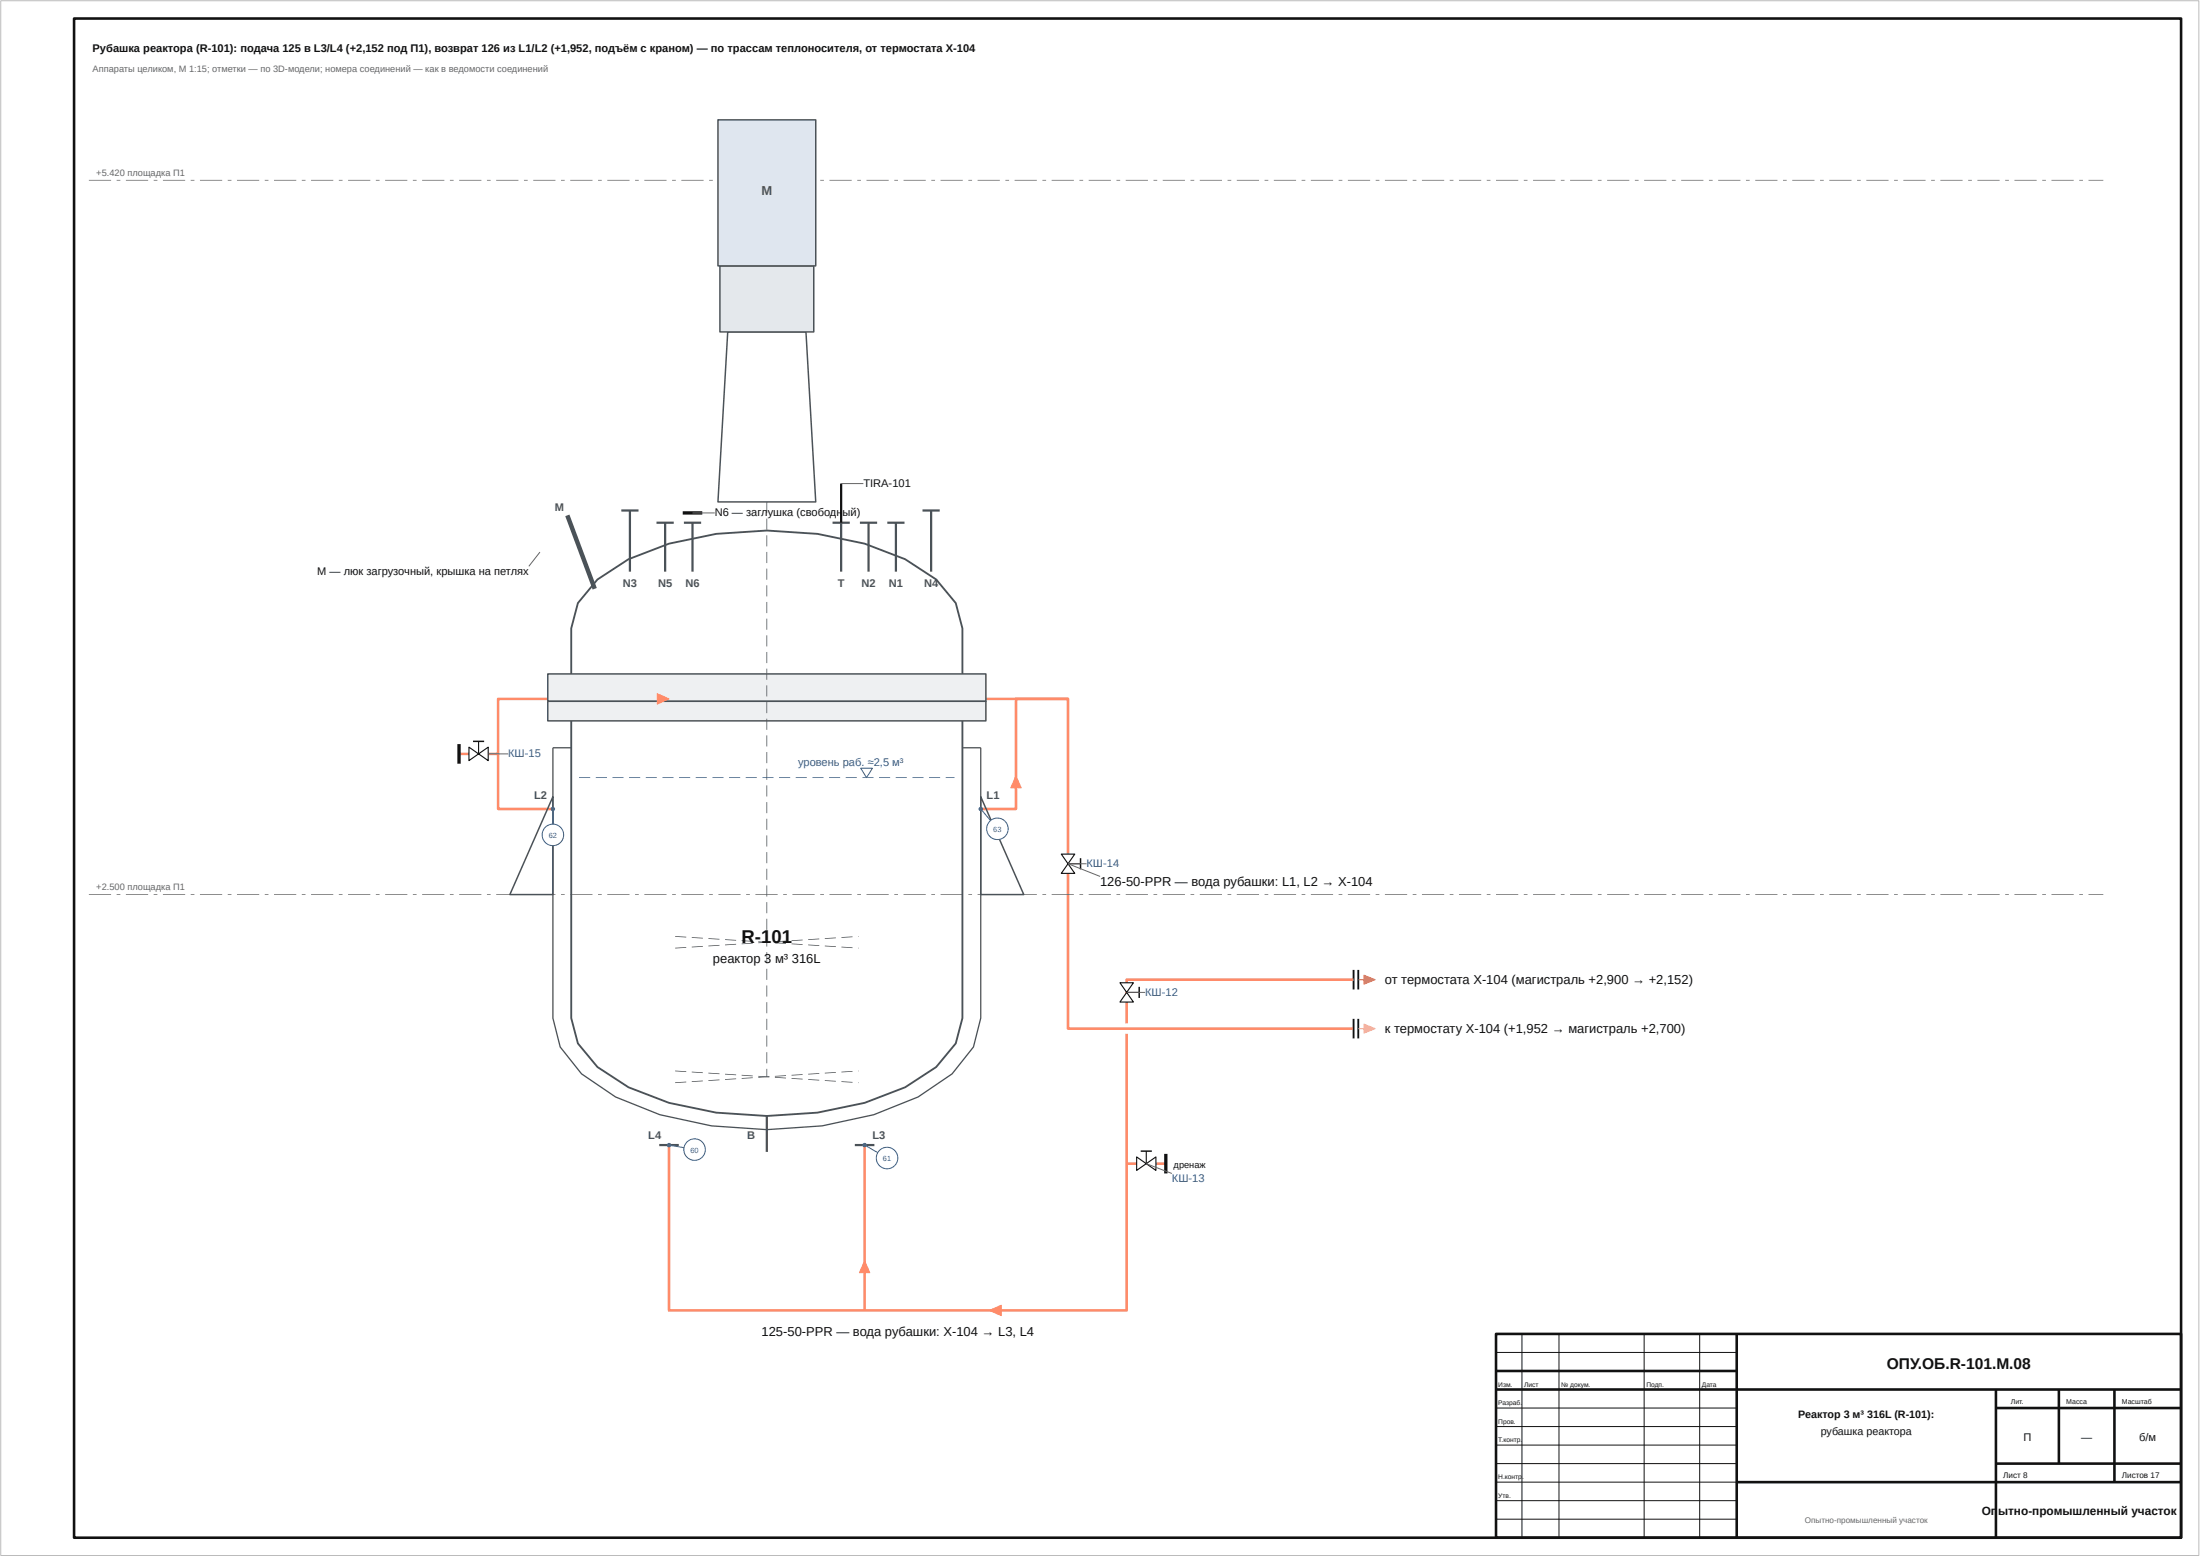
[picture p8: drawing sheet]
<svg xmlns="http://www.w3.org/2000/svg" width="594mm" height="420mm" viewBox="0 0 594 420" stroke-linecap="round" stroke-linejoin="round" font-family="sans-serif">
<path d="M20 5h569v410h-569zM404 360h185v55h-185zM469 360v55M404 370h65M404 375h185M539 375v40M539 380h50M556 375v20M571 375v25M469 400h120M539 395h50" fill="none" stroke="#111" stroke-width=".7" stroke-linecap="butt"/>
<path d="M288.4 188.6h-14v29.7h-9.6M124 203.5h2.6M131.8 203.5h2.7M149.3 218.3h-14.8v-29.7h153.9v41.9M288.4 235.7v41.9h77.1M233.5 309v44.7M304.3 314h2.6M312.1 314h2.7" fill="none" stroke="#ff8b69" stroke-width=".7" stroke-linecap="butt"/>
<path d="M.2 .2h593.6v419.6h-593.6z" fill="none" stroke="#bbb" stroke-width=".27"/>
<path d="M411 360v55M421 360v55M444 360v55M459 360v55M404 365h65M404 380h65M404 385h65M404 390h65M404 395h65M404 400h65M404 405h65M404 410h65" fill="none" stroke="#111" stroke-width=".27"/>
<g fill="#666">
<path d="M24 241.3h6v.2h-6zM31.5 241.3h1v.2h-1zM34 241.3h6v.2h-6zM41.5 241.3h1v.2h-1zM44 241.3h6v.2h-6zM51.5 241.3h1v.2h-1zM54 241.3h6v.2h-6zM61.5 241.3h1v.2h-1zM64 241.3h6v.2h-6zM71.5 241.3h1v.2h-1zM74 241.3h6v.2h-6zM81.5 241.3h1v.2h-1zM84 241.3h6v.2h-6zM91.5 241.3h1v.2h-1zM94 241.3h6v.2h-6zM101.5 241.3h1v.2h-1zM104 241.3h6v.2h-6zM111.5 241.3h1v.2h-1zM114 241.3h6v.2h-6zM121.5 241.3h1v.2h-1zM124 241.3h6v.2h-6zM131.5 241.3h1v.2h-1zM134 241.3h6v.2h-6zM141.5 241.3h1v.2h-1zM144 241.3h6v.2h-6zM151.5 241.3h1v.2h-1zM154 241.3h6v.2h-6zM161.5 241.3h1v.2h-1zM164 241.3h6v.2h-6zM171.5 241.3h1v.2h-1zM174 241.3h6v.2h-6zM181.5 241.3h1v.2h-1zM184 241.3h6v.2h-6zM191.5 241.3h1v.2h-1zM194 241.3h6v.2h-6zM201.5 241.3h1v.2h-1zM204 241.3h6v.2h-6zM211.5 241.3h1v.2h-1zM214 241.3h6v.2h-6zM221.5 241.3h1v.2h-1zM224 241.3h6v.2h-6zM231.5 241.3h1v.2h-1zM234 241.3h6v.2h-6zM241.5 241.3h1v.2h-1zM244 241.3h6v.2h-6zM251.5 241.3h1v.2h-1zM254 241.3h6v.2h-6zM261.5 241.3h1v.2h-1zM264 241.3h6v.2h-6zM271.5 241.3h1v.2h-1zM274 241.3h6v.2h-6zM281.5 241.3h1v.2h-1zM284 241.3h6v.2h-6zM291.5 241.3h1v.2h-1zM294 241.3h6v.2h-6zM301.5 241.3h1v.2h-1zM304 241.3h6v.2h-6zM311.5 241.3h1v.2h-1zM314 241.3h6v.2h-6zM321.5 241.3h1v.2h-1zM324 241.3h6v.2h-6zM331.5 241.3h1v.2h-1zM334 241.3h6v.2h-6zM341.5 241.3h1v.2h-1zM344 241.3h6v.2h-6zM351.5 241.3h1v.2h-1zM354 241.3h6v.2h-6zM361.5 241.3h1v.2h-1zM364 241.3h6v.2h-6zM371.5 241.3h1v.2h-1zM374 241.3h6v.2h-6zM381.5 241.3h1v.2h-1zM384 241.3h6v.2h-6zM391.5 241.3h1v.2h-1zM394 241.3h6v.2h-6zM401.5 241.3h1v.2h-1zM404 241.3h6v.2h-6zM411.5 241.3h1v.2h-1zM414 241.3h6v.2h-6zM421.5 241.3h1v.2h-1zM424 241.3h6v.2h-6zM431.5 241.3h1v.2h-1zM434 241.3h6v.2h-6zM441.5 241.3h1v.2h-1zM444 241.3h6v.2h-6zM451.5 241.3h1v.2h-1zM454 241.3h6v.2h-6zM461.5 241.3h1v.2h-1zM464 241.3h6v.2h-6zM471.5 241.3h1v.2h-1zM474 241.3h6v.2h-6zM481.5 241.3h1v.2h-1zM484 241.3h6v.2h-6zM491.5 241.3h1v.2h-1zM494 241.3h6v.2h-6zM501.5 241.3h1v.2h-1zM504 241.3h6v.2h-6zM511.5 241.3h1v.2h-1zM514 241.3h6v.2h-6zM521.5 241.3h1v.2h-1zM524 241.3h6v.2h-6zM531.5 241.3h1v.2h-1zM534 241.3h6v.2h-6zM541.5 241.3h1v.2h-1zM544 241.3h6v.2h-6zM551.5 241.3h1v.2h-1zM554 241.3h6v.2h-6zM561.5 241.3h1v.2h-1zM564 241.3h4v.2h-4z"/>
<path d="M24 48.5h6v.2h-6zM31.5 48.5h1v.2h-1zM34 48.5h6v.2h-6zM41.5 48.5h1v.2h-1zM44 48.5h6v.2h-6zM51.5 48.5h1v.2h-1zM54 48.5h6v.2h-6zM61.5 48.5h1v.2h-1zM64 48.5h6v.2h-6zM71.5 48.5h1v.2h-1zM74 48.5h6v.2h-6zM81.5 48.5h1v.2h-1zM84 48.5h6v.2h-6zM91.5 48.5h1v.2h-1zM94 48.5h6v.2h-6zM101.5 48.5h1v.2h-1zM104 48.5h6v.2h-6zM111.5 48.5h1v.2h-1zM114 48.5h6v.2h-6zM121.5 48.5h1v.2h-1zM124 48.5h6v.2h-6zM131.5 48.5h1v.2h-1zM134 48.5h6v.2h-6zM141.5 48.5h1v.2h-1zM144 48.5h6v.2h-6zM151.5 48.5h1v.2h-1zM154 48.5h6v.2h-6zM161.5 48.5h1v.2h-1zM164 48.5h6v.2h-6zM171.5 48.5h1v.2h-1zM174 48.5h6v.2h-6zM181.5 48.5h1v.2h-1zM184 48.5h6v.2h-6zM191.5 48.5h1v.2h-1zM194 48.5h6v.2h-6zM201.5 48.5h1v.2h-1zM204 48.5h6v.2h-6zM211.5 48.5h1v.2h-1zM214 48.5h6v.2h-6zM221.5 48.5h1v.2h-1zM224 48.5h6v.2h-6zM231.5 48.5h1v.2h-1zM234 48.5h6v.2h-6zM241.5 48.5h1v.2h-1zM244 48.5h6v.2h-6zM251.5 48.5h1v.2h-1zM254 48.5h6v.2h-6zM261.5 48.5h1v.2h-1zM264 48.5h6v.2h-6zM271.5 48.5h1v.2h-1zM274 48.5h6v.2h-6zM281.5 48.5h1v.2h-1zM284 48.5h6v.2h-6zM291.5 48.5h1v.2h-1zM294 48.5h6v.2h-6zM301.5 48.5h1v.2h-1zM304 48.5h6v.2h-6zM311.5 48.5h1v.2h-1zM314 48.5h6v.2h-6zM321.5 48.5h1v.2h-1zM324 48.5h6v.2h-6zM331.5 48.5h1v.2h-1zM334 48.5h6v.2h-6zM341.5 48.5h1v.2h-1zM344 48.5h6v.2h-6zM351.5 48.5h1v.2h-1zM354 48.5h6v.2h-6zM361.5 48.5h1v.2h-1zM364 48.5h6v.2h-6zM371.5 48.5h1v.2h-1zM374 48.5h6v.2h-6zM381.5 48.5h1v.2h-1zM384 48.5h6v.2h-6zM391.5 48.5h1v.2h-1zM394 48.5h6v.2h-6zM401.5 48.5h1v.2h-1zM404 48.5h6v.2h-6zM411.5 48.5h1v.2h-1zM414 48.5h6v.2h-6zM421.5 48.5h1v.2h-1zM424 48.5h6v.2h-6zM431.5 48.5h1v.2h-1zM434 48.5h6v.2h-6zM441.5 48.5h1v.2h-1zM444 48.5h6v.2h-6zM451.5 48.5h1v.2h-1zM454 48.5h6v.2h-6zM461.5 48.5h1v.2h-1zM464 48.5h6v.2h-6zM471.5 48.5h1v.2h-1zM474 48.5h6v.2h-6zM481.5 48.5h1v.2h-1zM484 48.5h6v.2h-6zM491.5 48.5h1v.2h-1zM494 48.5h6v.2h-6zM501.5 48.5h1v.2h-1zM504 48.5h6v.2h-6zM511.5 48.5h1v.2h-1zM514 48.5h6v.2h-6zM521.5 48.5h1v.2h-1zM524 48.5h6v.2h-6zM531.5 48.5h1v.2h-1zM534 48.5h6v.2h-6zM541.5 48.5h1v.2h-1zM544 48.5h6v.2h-6zM551.5 48.5h1v.2h-1zM554 48.5h6v.2h-6zM561.5 48.5h1v.2h-1zM564 48.5h4v.2h-4z"/>
</g>
<path d="M154.3 189.3v85.5l1.8 6.8 5.2 6.4 8.4 5.4 11 4.2 12.7 2.7 13.7 .9 13.6-.9 12.8-2.7 10.9-4.2 8.4-5.4 5.3-6.4 1.8-6.8v-85.5" fill="none" stroke="#4a5258" stroke-width=".5"/>
<path d="M154.3 201.8h-5v73l2 7.8 5.7 7.2 9.2 6.2 12 4.8 13.9 3 15 1.1 14.9-1.1 14-3 11.9-4.8 9.2-6.2 5.8-7.2 1.9-7.8v-73h-4.9" fill="none" stroke="#4a5258" stroke-width=".35"/>
<path d="M147.9 181.9h118.3v7.4h-118.3z" fill="#eef0f2"/>
<path d="M147.9 181.9h118.3v7.4h-118.3z" fill="none" stroke="#4a5258" stroke-width=".4"/>
<path d="M147.9 189.3h118.3v5.2h-118.3z" fill="#eef0f2"/>
<path d="M196.5 89.6h21.1l2.7 45.9h-26.4zM147.9 189.3h118.3v5.2h-118.3zM149.3 215v26.4h-11.6zM264.8 215l11.7 26.4h-11.7z" fill="none" stroke="#4a5258" stroke-width=".4"/>
<path d="M154.3 181.9v-12.3l1.8-6.8 5.2-6.4 8.4-5.5 11-4.2 12.7-2.6 13.7-.9 13.6 .9 12.8 2.6 10.9 4.2 8.4 5.5 5.3 6.4 1.8 6.8v12.3" fill="none" stroke="#4a5258" stroke-width=".5"/>
<path d="M194.4 71.7h25.4v17.9h-25.4z" fill="#e4e8ec"/>
<path d="M194.4 71.7h25.4v17.9h-25.4z" fill="none" stroke="#4a5258" stroke-width=".4"/>
<path d="M193.9 32.3h26.4v39.4h-26.4z" fill="#dfe6ef"/>
<path d="M193.9 32.3h26.4v39.4h-26.4z" fill="none" stroke="#4a5258" stroke-width=".4"/>
<g fill="#4a5258">
<path d="M207 135.5h.2v3h-.2zM207 140h.2v3h-.2zM207 144.5h.2v3h-.2zM207 149h.2v3h-.2zM207 153.5h.2v3h-.2zM207 158h.2v3h-.2zM207 162.5h.2v3h-.2zM207 167h.2v3h-.2zM207 171.5h.2v3h-.2zM207 176h.2v3h-.2zM207 180.5h.2v3h-.2zM207 185h.2v3h-.2zM207 189.5h.2v3h-.2zM207 194h.2v3h-.2zM207 198.5h.2v3h-.2zM207 203h.2v3h-.2zM207 207.5h.2v3h-.2zM207 212h.2v3h-.2zM207 216.5h.2v3h-.2zM207 221h.2v3h-.2zM207 225.5h.2v3h-.2zM207 230h.2v3h-.2zM207 234.5h.2v3h-.2zM207 239h.2v3h-.2zM207 243.5h.2v3h-.2zM207 248h.2v3h-.2zM207 252.5h.2v3h-.2zM207 257h.2v3h-.2zM207 261.5h.2v3h-.2zM207 266h.2v3h-.2zM207 270.5h.2v3h-.2zM207 275h.2v3h-.2zM207 279.5h.2v3h-.2zM207 284h.2v3h-.2zM207 288.5h.2v2.1h-.2z"/>
<path d="M182.3 288.9l3 .2v.2l-3-.2zM186.8 289.2l3 .2v.2l-3-.2zM191.3 289.5l3 .2v.2l-3-.2zM195.8 289.8l3 .2v.2l-3-.2zM200.3 290.1l3 .2v.2l-3-.2zM204.8 290.4l3 .2v.2l-3-.2zM209.3 290.7l3 .1v.2l-3-.1zM213.8 290.9l3 .2-.1 .2-3-.2zM218.3 291.2l2.9 .2v.2l-3-.2zM222.7 291.5l3 .2v.2l-3-.2zM227.2 291.8l3 .2v.2l-3-.2zM231.7 292.1l.1 .2z"/>
<path d="M182.3 292.1l3-.2v.2l-3 .2zM186.8 291.8l3-.2v.2l-3 .2zM191.3 291.5l3-.2v.2l-3 .2zM195.8 291.2l3-.2v.2l-3 .2zM200.3 290.9l3-.1v.2l-3 .1zM204.8 290.7l3-.2v.2l-3 .2zM209.3 290.4l3-.2v.2l-3 .2zM213.7 290.1l3-.2 .1 .2-3 .2zM218.2 289.8l3-.2v.2l-2.9 .2zM222.7 289.5l3-.2v.2l-3 .2zM227.2 289.2l3-.2v.2l-3 .2zM231.7 288.9l.1 .2z"/>
<path d="M182.3 252.6l3 .2v.2l-3-.2zM186.8 252.9l3 .2v.2l-3-.2zM191.3 253.2l3 .2v.2l-3-.2zM195.8 253.5l3 .2v.2l-3-.2zM200.3 253.8l3 .2v.2l-3-.2zM204.8 254.1l3 .1v.2l-3-.1zM209.3 254.3l3 .2v.2l-3-.2zM213.8 254.6l3 .2-.1 .2-3-.2zM218.3 254.9l2.9 .2v.2l-3-.2zM222.7 255.2l3 .2v.2l-3-.2zM227.2 255.5l3 .2v.2l-3-.2zM231.7 255.8l.1 .2z"/>
<path d="M182.3 255.8l3-.2v.2l-3 .2zM186.8 255.5l3-.2v.2l-3 .2zM191.3 255.2l3-.2v.2l-3 .2zM195.8 254.9l3-.2v.2l-3 .2zM200.3 254.6l3-.2v.2l-3 .2zM204.8 254.3l3-.1v.2l-3 .1zM209.3 254.1l3-.2v.2l-3 .2zM213.7 253.8l3-.2 .1 .2-3 .2zM218.2 253.5l3-.2v.2l-2.9 .2zM222.7 253.2l3-.2v.2l-3 .2zM227.2 252.9l3-.2v.2l-3 .2zM231.7 252.6l.1 .2z"/>
</g>
<path d="M156.4 209.8h3v.2h-3zM160.9 209.8h3v.2h-3zM165.4 209.8h3v.2h-3zM169.9 209.8h3v.2h-3zM174.4 209.8h3v.2h-3zM178.9 209.8h3v.2h-3zM183.4 209.8h3v.2h-3zM187.9 209.8h3v.2h-3zM192.4 209.8h3v.2h-3zM196.9 209.8h3v.2h-3zM201.4 209.8h3v.2h-3zM205.9 209.8h3v.2h-3zM210.4 209.8h3v.2h-3zM214.9 209.8h3v.2h-3zM219.4 209.8h3v.2h-3zM223.9 209.8h3v.2h-3zM228.4 209.8h3v.2h-3zM232.9 209.8h3v.2h-3zM237.4 209.8h3v.2h-3zM241.9 209.8h3v.2h-3zM246.4 209.8h3v.2h-3zM250.9 209.8h3v.2h-3zM255.4 209.8h2.4v.2h-2.4z" fill="#1f5fa8"/>
<path d="M232.4 207.3h3.2l-1.6 2.6z" fill="none" stroke="#1f5fa8" stroke-width=".27"/>
<path d="M153.2 139.1l7.4 19.8" fill="none" stroke="#4a5258" stroke-width="1.2" stroke-linecap="butt"/>
<g fill="none" stroke="#4a5258" stroke-width=".6">
<path d="M167.8 137.8h4.6M170.1 137.8v16.5M249.1 137.8h4.7M251.4 137.8v16.5M177.3 141.1h4.6M179.6 141.1v13.2M184.7 141.1h4.6M187 141.1v13.2M224.8 141.1h4.7M227.1 141.1v13.2M232.2 141.1h4.7M234.5 141.1v13.2"/>
<path d="M239.6 141.1h4.7M241.9 141.1v13.2M207.1 301.2v9.7"/>
</g>
<path d="M184.4 138.4h5.2M124 200.8v5.3" fill="none" stroke="#111" stroke-width=".9" stroke-linecap="butt"/>
<path d="M227.1 130.5v10.6" fill="none" stroke="#111" stroke-width=".6"/>
<path d="M365.5 275v5.2M366.8 275v5.2" fill="none" stroke="#111" stroke-width=".5"/>
<path d="M368.3 276.4l3 1.2-3 1.2z" fill="#e89d8f"/>
<path d="M368.3 276.4l3 1.2-3 1.2z" fill="none" stroke="#e89d8f" stroke-width=".27"/>
<path d="M366.8 277.6h1.9" fill="none" stroke="#e89d8f" stroke-width=".3"/>
<path d="M314.8 311.4v5.3" fill="none" stroke="#111" stroke-width=".9" stroke-linecap="butt"/>
<path d="M365.5 261.8v5.2M366.8 261.8v5.2" fill="none" stroke="#111" stroke-width=".5"/>
<path d="M368.3 263.2l3 1.2-3 1.2z" fill="#cc4d40"/>
<path d="M368.3 263.2l3 1.2-3 1.2z" fill="none" stroke="#cc4d40" stroke-width=".27"/>
<path d="M366.8 264.4h1.9" fill="none" stroke="#cc4d40" stroke-width=".3"/>
<path d="M178 309h5.3M230.8 309h5.3" fill="none" stroke="#4a5258" stroke-width=".6"/>
<path d="M304.3 279v74.7h-123.6v-44.7M365.5 264.4h-61.2v11.8" fill="none" stroke="#ff8b69" stroke-width=".7" stroke-linecap="butt"/>
<path d="M274.4 209.4l1.4 3.2h-2.8z" fill="#ff8b69"/>
<path d="M274.4 209.4l1.4 3.2h-2.8z" fill="none" stroke="#ff8b69" stroke-width=".27"/>
<path d="M177.5 187.2l3.2 1.4-3.2 1.4z" fill="#ff8b69"/>
<path d="M177.5 187.2l3.2 1.4-3.2 1.4z" fill="none" stroke="#ff8b69" stroke-width=".27"/>
<path d="M267.2 353.7l3.2-1.4v2.8z" fill="#ff8b69"/>
<path d="M267.2 353.7l3.2-1.4v2.8z" fill="none" stroke="#ff8b69" stroke-width=".27"/>
<path d="M233.5 340.3l1.4 3.2h-2.8z" fill="#ff8b69"/>
<path d="M233.5 340.3l1.4 3.2h-2.8z" fill="none" stroke="#ff8b69" stroke-width=".27"/>
<path d="M286.6 230.5l3.6 5.2h-3.6l3.6-5.2z" fill="#fff"/>
<path d="M286.6 230.5l3.6 5.2h-3.6l3.6-5.2zM288.4 233.1h3.4" fill="none" stroke="#111" stroke-width=".3"/>
<path d="M291.8 231.6v3" fill="none" stroke="#111" stroke-width=".4"/>
<path d="M126.6 201.6l5.2 3.7v-3.7l-5.2 3.7z" fill="#fff"/>
<path d="M126.6 201.6l5.2 3.7v-3.7l-5.2 3.7zM129.2 200.1v3.4" fill="none" stroke="#111" stroke-width=".3"/>
<path d="M127.7 200.1h3" fill="none" stroke="#111" stroke-width=".4"/>
<path d="M302.4 265.2l3.7 5.2h-3.7l3.7-5.2z" fill="#fff"/>
<path d="M302.4 265.2l3.7 5.2h-3.7l3.7-5.2zM304.3 267.8h3.3" fill="none" stroke="#111" stroke-width=".3"/>
<path d="M307.6 266.3v3" fill="none" stroke="#111" stroke-width=".4"/>
<path d="M306.9 312.2l5.2 3.7v-3.7l-5.2 3.7z" fill="#fff"/>
<path d="M306.9 312.2l5.2 3.7v-3.7l-5.2 3.7zM309.5 310.7v3.3" fill="none" stroke="#111" stroke-width=".3"/>
<path d="M308 310.7h3" fill="none" stroke="#111" stroke-width=".4"/>
<path d="M187 138.4h6M227.1 130.5h6M145.8 149l-3 3.8M131.8 203.5h5.4M293.4 233.1h-5l8.7 3.4M304.3 267.8h5M309.5 314l7 2.7" fill="none" stroke="#666" stroke-width=".27"/>
<path d="M264.8 218.3l2.7 3.2" fill="none" stroke="#1f5fa8" stroke-width=".27"/>
<circle cx="264.8" cy="218.3" r=".45" fill="#1f5fa8"/>
<circle cx="264.8" cy="218.3" r=".45" fill="none" stroke="#1f5fa8" stroke-width=".27"/>
<circle cx="269.3" cy="223.7" r="2.9" fill="#fff"/>
<g fill="none" stroke="#1f5fa8" stroke-width=".27">
<path d="M149.3 218.3v4.1"/>
<circle cx="269.3" cy="223.7" r="2.9"/>
</g>
<circle cx="149.3" cy="218.3" r=".45" fill="#1f5fa8"/>
<circle cx="149.3" cy="218.3" r=".45" fill="none" stroke="#1f5fa8" stroke-width=".27"/>
<circle cx="149.3" cy="225.3" r="2.9" fill="#fff"/>
<g fill="none" stroke="#1f5fa8" stroke-width=".27">
<path d="M233.5 309l3.5 2.1"/>
<circle cx="149.3" cy="225.3" r="2.9"/>
</g>
<circle cx="233.5" cy="309" r=".45" fill="#1f5fa8"/>
<circle cx="233.5" cy="309" r=".45" fill="none" stroke="#1f5fa8" stroke-width=".27"/>
<circle cx="239.5" cy="312.5" r="2.9" fill="#fff"/>
<g fill="none" stroke="#1f5fa8" stroke-width=".27">
<path d="M180.7 309l4 .7"/>
<circle cx="239.5" cy="312.5" r="2.9"/>
</g>
<circle cx="180.7" cy="309" r=".45" fill="#1f5fa8"/>
<circle cx="180.7" cy="309" r=".45" fill="none" stroke="#1f5fa8" stroke-width=".27"/>
<circle cx="187.6" cy="310.2" r="2.9" fill="#fff"/>
<circle cx="187.6" cy="310.2" r="2.9" fill="none" stroke="#1f5fa8" stroke-width=".27"/>
<g font-size="5" fill="#111">
<text x="200.3" y="254.6">R-1</text>
<text x="208.3" y="254.6">01</text>
</g>
<text font-size="4.2" fill="#111" x="509.5" y="369.5">ОПУ.ОБ.R-101.М.08</text>
<text font-size="3.5" fill="#4a5258" x="205.6" y="52.5">M</text>
<g font-size="3.5" fill="#111">
<text x="297.1" y="239.2">126-50-PPR — вода рубашки: L1, L2 → X-104</text>
<text x="192.5" y="259.9">реактор 3 м³</text>
<text x="213.8" y="259.9">316L</text>
<text x="374" y="265.7">от термостата X-104 (магистраль +2,900 → +2,152)</text>
<text x="374" y="278.9">к термостату X-104 (+1,952 → магистраль +2,700)</text>
<text x="205.7" y="360.5">125-50-PPR — вода рубашки: X-104 → L3, L4</text>
</g>
<g font-size="3.2" fill="#111">
<text x="535.2" y="409">Оп</text>
<text x="539.6" y="409">ытно-промышленный участок</text>
</g>
<g font-size="3" fill="#111">
<text x="25" y="14">Рубашка реактора (R-101): подача 125 в L3/L4 (+2,152 под П1), возврат 126 из L1/L2 (+1,952, подъём с краном) — по трассам теплоносителя, от термостата X-104</text>
<text x="233.1" y="131.4">TIRA-101</text>
<text x="193" y="139.3">N6 — заглушка (свободн</text>
<text x="227.5" y="139.3">ый)</text>
<text x="85.7" y="155.1">M — люк загрузочный, крышка на петлях</text>
<text x="546.4" y="389">П</text>
<text x="562" y="389">—</text>
<text x="577.7" y="389">б/м</text>
</g>
<g font-size="3" fill="#4a5258">
<text x="149.9" y="138">M</text>
<text x="168.2" y="158.5">N3</text>
<text x="177.7" y="158.5">N5</text>
<text x="185.1" y="158.5">N6</text>
<text x="226.2" y="158.5">T</text>
<text x="232.6" y="158.5">N2</text>
<text x="240" y="158.5">N1</text>
<text x="249.5" y="158.5">N4</text>
<text x="144.2" y="215.7">L2</text>
<text x="266.4" y="215.7">L1</text>
<text x="175.1" y="307.4">L4</text>
<text x="201.7" y="307.4">B</text>
<text x="235.6" y="307.4">L3</text>
</g>
<g font-size="3" fill="#1f5fa8">
<text x="137.2" y="204.4">КШ-15</text>
<text x="215.5" y="206.7">уровень раб. ≈2,5 м³</text>
<text x="293.4" y="234">КШ-14</text>
<text x="309.3" y="268.7">КШ-12</text>
<text x="316.5" y="318.9">КШ-13</text>
</g>
<g font-size="2.9" fill="#111">
<text x="485.6" y="382.7">Реактор 3 м³</text>
<text x="504.2" y="382.7">316L (R-101):</text>
<text x="491.7" y="387.3">рубашка реактора</text>
</g>
<g font-size="2.5" fill="#666">
<text x="25" y="19.5">Аппараты целиком, М 1:15; отметки — по 3D-модели; номера соединений — как в ведомости соединений</text>
<text x="26" y="47.4">+5.420 площадка П1</text>
<text x="26" y="240.2">+2.500 площадка П1</text>
</g>
<text font-size="2.5" fill="#111" x="316.9" y="315.1">дренаж</text>
<g font-size="2.2" fill="#111">
<text x="541" y="398.8">Лист 8</text>
<text x="573" y="398.8">Листов 17</text>
</g>
<text font-size="2.2" fill="#666" x="487.4" y="411">Опытно-промышленный участок</text>
<g font-size="2" fill="#1f5fa8">
<text x="148.2" y="226.2">62</text>
<text x="268.2" y="224.6">63</text>
<text x="186.5" y="311.1">60</text>
<text x="238.4" y="313.4">61</text>
</g>
<g font-size="1.9" fill="#111">
<text x="543" y="378.8">Лит.</text>
<text x="558" y="378.8">Масса</text>
<text x="573" y="378.8">Масштаб</text>
</g>
<g font-size="1.8" fill="#111">
<text x="404.6" y="374.2">Изм.</text>
<text x="411.6" y="374.2">Лист</text>
<text x="421.6" y="374.2">№ докум.</text>
<text x="444.6" y="374.2">Подп.</text>
<text x="459.6" y="374.2">Дата</text>
<text x="404.6" y="379.2">Разраб.</text>
<text x="404.6" y="384.2">Пров.</text>
<text x="404.6" y="389.2">Т.контр.</text>
<text x="404.6" y="399.2">Н.контр</text>
<text x="411" y="399.2">.</text>
<text x="404.6" y="404.2">Утв.</text>
</g>
</svg>
